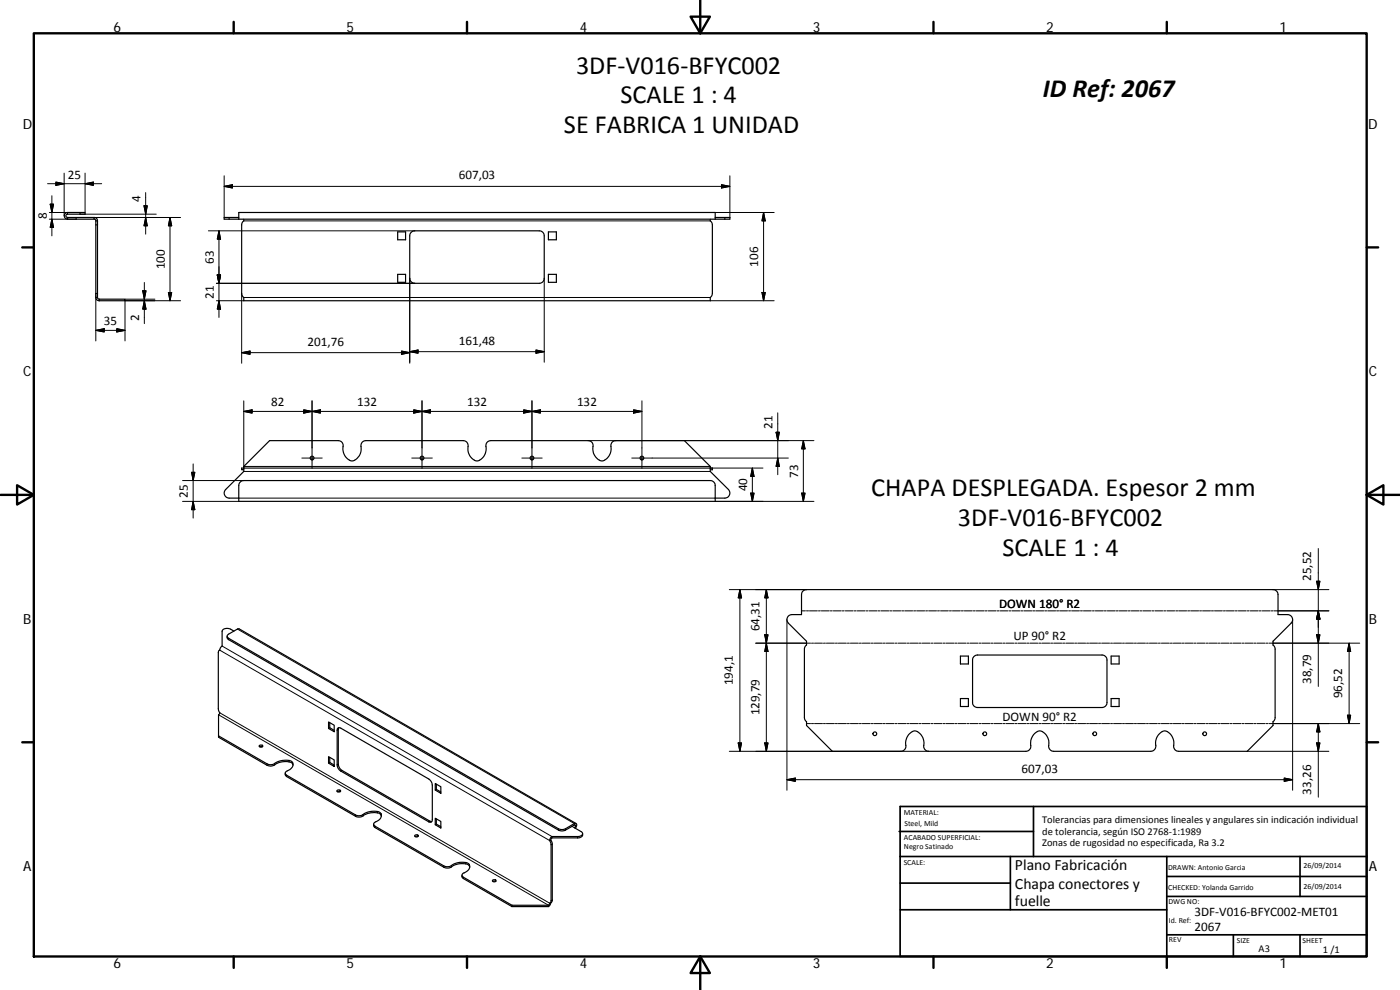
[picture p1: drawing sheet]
<svg xmlns="http://www.w3.org/2000/svg" width="420mm" height="297mm" viewBox="0 0 420 297" stroke-linecap="round" stroke-linejoin="round" font-family="sans-serif">
<g fill="none" stroke="#000" stroke-width=".36">
<path d="M20.3 65.3h8M20.3 65.3a.5 .5 0 0 1-.5-.5 .5 .5 0 0 1 .5-.5h5.2v-.5h-5.2a1.01 1.01 0 0 0-1 1 1.01 1.01 0 0 0 1 1M20.3 65.3v.5M28.3 65.3v.5h-8M28.3 65.3l.8 .3 .2 .7M28.3 65.8l.4 .2 .1 .3M28.8 66.3v23h.5M28.8 66.3h.5M29.3 66.3v23M71.7 65.3h-4.4v.5h151.7v-.5h-4.4M73.2 65.8v.5l-.4 .4-.3 .8 .1 21.1a1.68 1.68 0 0 1 .6 1.6l140-.1a1.62 1.62 0 0 1 .5-1.5l.1-21.1-.2-.8-.4-.4v-.5M119.3 69.6h2.4v2.3h-2.4z"/>
<path d="M123.4 69.7l1.1-.4h37.3a1.48 1.48 0 0 1 1.5 1.5v12.7a1.48 1.48 0 0 1-1.5 1.5h-37.3a1.52 1.52 0 0 1-1.5-1.5v-12.7zM164.6 69.6h2.4v2.3h-2.4zM214.6 65.8v-2h-142.9v2M28.8 89.3l.3 .7 .7 .2M29.3 89.3l.5 .5M29.8 89.8h7.7v.4h-7.7M29.8 89.8v.4M119.3 82.3h2.4v2.4h-2.4zM164.6 82.3h2.4v2.4h-2.4zM71.7 149.5v.9h142.9v-.9M73.2 140.4h-.7v.5h.7M73.2 140.4v-.4l7.7-7.8h20.6a1.57 1.57 0 0 1 1.4 2.2 3.5 3.5 0 0 0 3 3.9 4.1 4.1 0 0 0 2.5-4.9l.4-.8 1-.4h29.2a1.62 1.62 0 0 1 1.4 2.2 3.2 3.2 0 0 0 3.3 3.8 4.3 4.3 0 0 0 2.2-4.8l.4-.8 1-.4h29.2a1.57 1.57 0 0 1 1.4 2.2 3.5 3.5 0 0 0 3 3.9 4.2 4.2 0 0 0 2.5-4.9l.4-.8 1-.4h20.6l7.8 7.8v.4"/>
<path d="M73.2 140.4v1.1l-5.5 5.4a1.52 1.52 0 0 0-.3 1.6 1.52 1.52 0 0 0 1.4 1h2.9M73.2 140.4h140M213.2 140.4h.6v.5h-.6M213.2 140.4v1.1l5.4 5.4a1.54 1.54 0 0 1 .3 1.6 1.54 1.54 0 0 1-1.4 1h-2.9M214.6 149.5v-3.8a1.48 1.48 0 0 0-1.4-1.5h-140a1.52 1.52 0 0 0-1.5 1.5v3.8M241 177.3l1.1-.4h139.9a1.48 1.48 0 0 1 1.5 1.5v6h2.9a1.51 1.51 0 0 1 1.4 .9 1.51 1.51 0 0 1-.3 1.7l-5.5 5.4v1.1l.4 .5 .3 .8v20.5l-.3 .8-.4 .4v1.2l-7.7 7.7h-20.6a1.64 1.64 0 0 1-1.4-2.2 3.5 3.5 0 0 0-3-3.9 4.2 4.2 0 0 0-2.5 4.9l-.4 .8-1 .4h-29.2a1.66 1.66 0 0 1-1.4-2.2 3.2 3.2 0 0 0-3.3-3.8 4.3 4.3 0 0 0-2.2 4.8l-.4 .8-1 .4h-29.2a1.61 1.61 0 0 1-1.4-2.2 3.5 3.5 0 0 0-3-3.9 4.1 4.1 0 0 0-2.4 4.9l-.7 1-.8 .2h-20.6l-7.7-7.7v-1.2l-.5-.4-.2-.8v-20.5l.2-.8 .5-.5v-1.1l-5.5-5.4a1.52 1.52 0 0 1-.3-1.7 1.52 1.52 0 0 1 1.4-.9h2.8v-6zM65.9 195l-.1 .1M68.2 190.9v.6l.4 .4 99 57.2a2.29 2.29 0 0 0 2.1 0l2.8-1.6a.47 .47 0 0 1 .2 .5 .47 .47 0 0 1-.3 .3l2 1.2a.75 .75 0 0 1 .4 .9 .75 .75 0 0 1-.9 .5l-8.3 .1M70.2 189.4l-1-.6a1.81 1.81 0 0 0-2.5 .6v4.4l-.6 .7-.6 1.3v16.8l.4 1.3-.3 .6v6.7l14.5 8.4a2.64 2.64 0 0 0 3-.5 4.3 4.3 0 0 1 4.7 .1l.1 .4M288.2 196.8h2.4v2.4h-2.4zM292.3 197l1.1-.5h37.3a1.48 1.48 0 0 1 1.5 1.5v12.8a1.45 1.45 0 0 1-1.5 1.5h-37.3a1.45 1.45 0 0 1-1.5-1.5v-12.8zM333.5 196.9h2.4v2.3h-2.4z"/>
<path d="M98.6 216.6l1.7 1v1.9l-1.7-.9zM99 218.4l1.3 .7M99 218.4l-.4 .2M99 216.8v1.6M101.4 218.5l.3-.2 .5 .2 26.5 15.2a2.32 2.32 0 0 1 1 1.8v10.5a.65 .65 0 0 1-.3 .7 .65 .65 0 0 1-.7-.1l-26.5-15.3a2.22 2.22 0 0 1-1-1.8v-10.4zM101.7 218.3l-.2 .6v10.4a2.39 2.39 0 0 0 1.1 1.8l27 15.4M288.2 209.6h2.4v2.4h-2.4zM333.5 209.6h2.4v2.4h-2.4zM65.6 220.8l14.5 8.4a2.58 2.58 0 0 0 3-.5 5 5 0 0 1 4.6-.1 1.99 1.99 0 0 1-1.7 2.8 .65 .65 0 0 0-.4 .6 .65 .65 0 0 0 .4 .6l20.7 11.9a2.5 2.5 0 0 0 2.9-.5 4.3 4.3 0 0 1 4.7 .1 2.06 2.06 0 0 1-1.8 2.6 .65 .65 0 0 0-.4 .6 .65 .65 0 0 0 .5 .6l20.6 11.9a2.59 2.59 0 0 0 2.9-.5 4.4 4.4 0 0 1 4.8 .1 2.27 2.27 0 0 1-2 2.7l-.2 .7 .4 .4 14.5 8.4M77.9 224h.9M77.9 223.6a.54 .54 0 0 1 .9 .4 .53 .53 0 0 1-.6 .2 .53 .53 0 0 1-.4-.5zM85.6 232v.6l.4 .4 20.7 11.9a2.5 2.5 0 0 0 2.9-.5 4.4 4.4 0 0 1 4.7 .1l.1 .4"/>
<path d="M98.6 227l1.7 1v2l-1.7-1zM99 227.2v1.6M99 228.8l1.3 .8M99 228.8l-.4 .2M101.1 237.2a.51 .51 0 0 1 .7-.3 .51 .51 0 0 1 .3 .7 .55 .55 0 0 1-.6 .1 .55 .55 0 0 1-.4-.5zM102.1 237.5h-.9M130.6 235.1l1.7 1v1.9l-1.7-1zM130.9 235.3v1.6M130.9 236.9l1.4 .7M130.9 236.9l-.3 .1M112.1 247.3l.1 .6 .4 .4 20.6 11.9a2.5 2.5 0 0 0 2.9-.5 4.4 4.4 0 0 1 4.8 .1l.1 .4M124.5 250.6a.55 .55 0 0 1 .6-.2 .55 .55 0 0 1 .4 .5 .54 .54 0 0 1-.6 .3 .54 .54 0 0 1-.4-.6z"/>
<path d="M124.6 251h.8M130.6 245.5l1.7 1v1.9l-1.7-.9zM130.9 247.3l1.4 .7M130.9 247.3l-.3 .2M130.9 245.7v1.6M165 252.2l.4 1.3v16.8l-.8 1.3M165 252.2l.3-.2 .4 1.3v16.8l-.1 .5-.5 .4M165.6 251l-.4 .4-.2 .8M165.6 251.4l-.3 .6M165.6 251v.4M172.9 247.1l-101.1-58.4h-.5l-2.7 1.6a.66 .66 0 0 0-.4 .6 .66 .66 0 0 0 .4 .6l99 57.2a2.29 2.29 0 0 0 2.1 0l2.7-1.6a.58 .58 0 0 1 .7 .2 .58 .58 0 0 1-.2 .8l-.2 .4M174.8 250.1a1.17 1.17 0 0 1-1.5 1.3h-7.7"/>
<path d="M138.7 262.6v.6l.4 .4 14.5 8.4M147.9 264.5h.9M147.9 264a.54 .54 0 0 1 .9 .4 .48 .48 0 0 1-.6 .2 .48 .48 0 0 1-.3-.6zM153.6 272h11M153.6 271.6h11M153.6 271.6v.4M164.6 271.6v.4M165.3 270.8l-.3 .8-.4 .4"/>
<circle cx="93.7" cy="137.4" r=".56"/>
<circle cx="126.7" cy="137.4" r=".56"/>
<circle cx="159.7" cy="137.4" r=".56"/>
<circle cx="192.7" cy="137.4" r=".56"/>
<circle cx="262.5" cy="220.2" r=".57"/>
<circle cx="295.6" cy="220.2" r=".56"/>
<circle cx="328.6" cy="220.2" r=".56"/>
<circle cx="361.5" cy="220.2" r=".56"/>
</g>
<g fill="none" stroke="#000" stroke-width=".3">
<path d="M14.3 55.1h16.2M15.6 58.7v12.1M16.8 54.6l2.5 .5-2.5 .5zM19.3 51.9v12.8M25.5 55.1l2.5-.5v1zM25.5 51.9v11.9M43.7 57.8v12.5M67.3 52.7v12.6M67.3 55.9l2.5-.5v1zM67.3 55.9h151.7M216.5 55.4l2.5 .5-2.5 .5zM219 52.7v12.6"/>
<path d="M14.8 63.8h5.5v.5M15.1 61.3h1l-.5 2.5zM15.6 65.8l.5 2.4h-1zM22.8 65.3v.5h-8M24 63.8v.5h22.9M28.8 67.5h.5M43.2 61.7h1l-.5 2.6zM43.7 65.3l.5 2.5h-1zM51 65.3l.5 2.5h-1zM51 65.3v24.9M54.2 65.3h-25.9M62.5 69.3h62"/>
<path d="M65.7 69.3l.5 2.5h-1zM65.7 69.3v26M68.8 65.3v.5M73.2 66.3h140M214.6 63.8h17.7M217.5 65.3v.5M229.2 63.8v26.4M229.2 63.8l.5 2.5h-1zM28.8 99.1l2.5-.5v1zM28.8 99.1h8.7M29.3 88h-.5v14.3M35 98.6l2.5 .5-2.5 .5z"/>
<path d="M37.5 89.8h9M42.8 87.2h1l-.5 2.6zM43.3 84.8v12.3M43.3 90.2l.5 2.6h-1zM50.5 87.8h1l-.5 2.4zM54.2 90.2h-16.7v12.1M64.9 90.2h8.3M64.9 85h59.6M65.2 82.5h1l-.5 2.5zM65.7 90.2l.5 2.6h-1zM72.5 88v21M73.2 89.3h140"/>
<path d="M123 83.5v25.5M163.3 83.5v25.2M213.2 90.2h19.1M228.7 87.8h1l-.5 2.4zM72.5 105.8l2.5-.5v1zM72.5 105.8h50.5M120.5 105.3l2.5 .5-2.5 .5zM123 105.5l2.5-.5v1zM123 105.5h40.3M160.9 105l2.4 .5-2.4 .5zM58 139.2v16.2M73.2 140h140"/>
<path d="M73.2 120.3v20.1M73.2 123.4l2.5-.4v1zM73.2 123.4h119.4M90.6 137.4h6.1M91.2 123l2.5 .4-2.5 .6zM93.7 120.3v20.2M93.7 123.4l2.4-.4v1zM123.6 137.4h6.1M124.2 123l2.5 .4-2.5 .6zM126.7 120.3v20.2M126.7 123.4l2.4-.4v1zM156.6 137.4h6.1"/>
<path d="M157.2 123l2.4 .4-2.4 .6zM159.6 123.4l2.6-.4v1zM159.6 120.3v20.2M176.5 132.2h67.8M189.6 137.4h47M190.2 123l2.4 .4-2.4 .6zM192.6 120.3v20.2M232.9 129.7h1l-.5 2.5zM233.4 123.9v18.5M233.4 137.4l.5 2.6h-1zM241.1 132.2v18.2M241.1 132.2l.5 2.5h-1z"/>
<path d="M54.8 144.2h18.4M54.8 150.4h16.9M57.5 141.7h1l-.5 2.5zM58 150.4l.5 2.5h-1zM71.7 149.5h142.9M73.2 141.5h140M213.2 140.4h15.8M214.6 150.4h29.7M225.3 148h1l-.5 2.4zM225.8 140.4v10M225.8 140.4l.5 2.5h-1zM240.6 148h1l-.5 2.4z"/>
<path d="M218.9 176.9h23.2M222 176.9v48.5M222 176.9l.6 2.5h-1.1zM230 176.9v48.5M230 176.9l.5 2.5h-1zM382 176.9h16.8M395.1 174.4h1l-.5 2.5zM395.6 164.6v41.4M65.9 195.1l99.1 57.1M66.7 193.8l98.9 57.2M68.6 191.5v.4M71.3 188.7l101.1 58.4v.4"/>
<path d="M229.5 190.5h1l-.5 2.5zM230 193l.5 2.5h-1zM236.2 185.9v51.2M240.5 183.3h1.2M242 183.3h.6M242.9 183.3h2.4M243.3 193h-16.5M243.5 193h.6M244.4 193h2.4M245.6 183.3h.6M246.5 183.3h2.4M247.1 193h.6"/>
<path d="M248 193h2.4M249.2 183.3h.6M250.1 183.3h2.4M250.7 193h.6M251.6 193h2.4M252.7 183.3h.7M253.7 183.3h2.3M254.3 193h.6M255.2 193h2.4M256.3 183.3h.6M257.2 183.3h2.4M257.9 193h.6"/>
<path d="M258.8 193h2.4M259.9 183.3h.6M260.8 183.3h2.4M261.5 193h.6M262.4 193h2.4M263.5 183.3h.6M264.4 183.3h2.4M265.1 193h.6M266 193h2.4M267 183.3h.7M268 183.3h2.3M268.7 193h.5"/>
<path d="M269.6 193h2.4M270.6 183.3h.6M271.5 183.3h2.4M272.3 193h.6M273.1 193h2.5M274.2 183.3h.6M275.1 183.3h2.4M275.8 193h.6M276.7 193h2.4M277.8 183.3h.6M278.7 183.3h2.4M279.5 193h.5"/>
<path d="M280.3 193h2.4M281.4 183.3h.5M282.3 183.3h2.3M283 193h.6M283.9 193h2.4M284.9 183.3h.6M285.8 183.3h2.4M286.6 193h.6M287.5 193h2.4M288.5 183.3h.6M289.4 183.3h2.4M290.2 193h.6"/>
<path d="M291.1 193h2.4M292.1 183.3h.6M293 183.3h2.4M293.8 193h.6M294.7 193h2.4M295.6 183.3h.7M296.6 183.3h2.3M297.4 193h.6M298.3 193h2.4M299.2 183.3h.6M300.1 183.3h2.4M301 193h.6"/>
<path d="M301.9 193h2.4M302.8 183.3h.6M303.7 183.3h2.4M304.6 193h.6M305.5 193h2.4M306.4 183.3h.6M307.3 183.3h2.4M308.2 193h.6M309.1 193h2.4M310 183.3h.6M310.8 183.3h2.4M311.8 193h.5"/>
<path d="M312.6 193h2.4M313.5 183.3h.6M314.4 183.3h2.4M315.3 193h.6M316.2 193h2.4M317.1 183.3h.6M318 183.3h2.4M318.9 193h.6M319.8 193h2.4M320.7 183.3h.6M321.6 183.3h2.4M322.5 193h.6"/>
<path d="M323.4 193h2.4M324.3 183.3h.6M325.2 183.3h2.3M326.1 193h.6M327 193h2.4M327.8 183.3h.6M328.7 183.3h2.4M329.7 193h.6M330.6 193h2.4M331.4 183.3h.6M332.3 183.3h2.4M333.3 193h.6"/>
<path d="M334.2 193h2.4M335 183.3h.6M335.9 183.3h2.4M336.9 193h.6M337.8 193h2.4M338.5 183.3h.7M339.4 183.3h2.4M340.5 193h.6M341.4 193h2.4M342.1 183.3h.6M343 183.3h2.4M344.1 193h.5"/>
<path d="M345 193h2.3M345.7 183.3h.6M346.6 183.3h2.4M347.7 193h.5M348.5 193h2.4M349.3 183.3h.6M350.2 183.3h2.3M351.2 193h.6M352.1 193h2.4M352.9 183.3h.6M353.7 183.3h2.4M354.8 193h.6"/>
<path d="M355.7 193h2.4M356.4 183.3h.6M357.3 183.3h2.4M358.4 193h.6M359.3 193h2.4M360 183.3h.6M360.9 183.3h2.4M362 193h.6M362.9 193h2.4M363.6 183.3h.6M364.5 183.3h2.3M365.6 193h.6"/>
<path d="M366.5 193h2.4M367.1 183.3h.7M368 183.3h2.4M369.2 193h.6M370.1 193h2.4M370.7 183.3h.6M371.6 183.3h2.4M372.8 193h.6M373.7 193h2.4M374.3 183.3h.6M375.2 183.3h2.4M376.4 193h.6"/>
<path d="M377.3 193h2.4M377.9 183.3h.6M378.8 183.3h2.4M380 193h.5M380.8 193h27.3M381.5 183.3h.6M382.3 183.3h16.5M387.9 185.9v51.2M395.1 190.5h1l-.5 2.5zM395.6 183.3l.5 2.5h-1zM404.9 193l.5 2.5h-1zM404.9 193v24.1"/>
<path d="M65.6 214.5l99 57.1M65.9 213.9l99.1 57.1M101.5 218.9l-.3 .2M242.1 217.1h1.2M243.5 217.1h.6M244.4 217.1h2.4M247.1 217.1h.6M248 217.1h2.4M250.7 217.1h.6M251.6 217.1h2.4M254.3 217.1h.6M255.2 217.1h2.4"/>
<path d="M257.9 217.1h.6M258.8 217.1h2.4M261.5 217.1h.6M262.4 217.1h2.4M265.1 217.1h.6M266 217.1h2.4M268.7 217.1h.5M269.6 217.1h2.4M272.3 217.1h.6M273.1 217.1h2.5M275.8 217.1h.6M276.7 217.1h2.4"/>
<path d="M279.5 217.1h.5M280.3 217.1h2.4M283 217.1h.6M283.9 217.1h2.4M286.6 217.1h.6M287.5 217.1h2.4M290.2 217.1h.6M291.1 217.1h2.4M293.8 217.1h.6M294.7 217.1h2.4M297.4 217.1h.6M298.3 217.1h2.4"/>
<path d="M301 217.1h.6M301.9 217.1h2.4M304.6 217.1h.6M305.5 217.1h2.4M308.2 217.1h.6M309.1 217.1h2.4M311.8 217.1h.5M312.6 217.1h2.4M315.3 217.1h.6M316.2 217.1h2.4M318.9 217.1h.6M319.8 217.1h2.4"/>
<path d="M322.5 217.1h.6M323.4 217.1h2.4M326.1 217.1h.6M327 217.1h2.4M329.7 217.1h.6M330.6 217.1h2.4M333.3 217.1h.6M334.2 217.1h2.4M336.9 217.1h.6M337.8 217.1h2.4M340.5 217.1h.6M341.4 217.1h2.4"/>
<path d="M344.1 217.1h.5M345 217.1h2.3M347.7 217.1h.5M348.5 217.1h2.4M351.2 217.1h.6M352.1 217.1h2.4M354.8 217.1h.6M355.7 217.1h2.4M358.4 217.1h.6M359.3 217.1h2.4M362 217.1h.6M362.9 217.1h2.4"/>
<path d="M365.6 217.1h.6M366.5 217.1h2.4M369.2 217.1h.6M370.1 217.1h2.4M372.8 217.1h.6M373.7 217.1h2.4M376.4 217.1h.6M377.3 217.1h2.4M380 217.1h.5M380.8 217.1h27.3M395.6 217.1v22.1M395.6 217.1l.5 2.5h-1z"/>
<path d="M404.4 214.6h1l-.5 2.5zM80.1 229.2v.4M82.4 229.1v.4M86 232.6v.4M86.8 228.2v.4M87.8 228.8v.4M101.5 229.3l-.3 .2M102.6 231.1l-.4 .2M218.9 225.4h59.8M221.5 222.9h1.1l-.6 2.5zM229.5 222.9h1l-.5 2.5zM236.2 233.9l2.5-.5v1z"/>
<path d="M236.2 233.9h151.7M374.3 225.4h24.5M385.4 233.4l2.5 .5-2.5 .5zM395.1 222.9h1l-.5 2.5zM106.7 244.5v.4M109 244.4v.4M112.6 247.9v.4M113.3 243.5v.4M114.3 244.1v.4M129 246.4l-.3 .2M133.2 259.8v.4M135.5 259.7v.4"/>
<path d="M139.8 258.8v.4M140.9 259.4v.4M165.7 253.3l-.3 .2M167.6 248.7v.4M169.7 248.7v.4M171.7 247.9l.7 .4M173.3 251v.4M139.1 263.2v.4M165.7 270.1l-.3 .2"/>
</g>
<g fill="none" stroke="#000" stroke-width=".71">
<path d="M10.1 10h400.1v277h-400.1zM70.1 6.6v3.4M140.2 6.6v3.4M207.3 5h5.8l-2.9 5zM210.2 0v10M280.2 6.6v3.4M350.2 6.6v3.4M6.7 74.2h3.4M410.2 74.2h3.4M.2 148.5h9.9M5.1 145.6l5 2.9-5 2.9zM410.2 148.5l5-2.9v5.8z"/>
<path d="M410.2 148.5h9.9M6.7 222.7h3.4M410.2 222.7h3.4M70.1 287v3.4M140.2 287v3.4M210.2 287l2.9 5h-5.8zM210.2 287v10M280.2 287v3.4M350.2 287v3.4"/>
</g>
<g fill="none" stroke="#000" stroke-width=".51">
<path d="M269.8 249.5h40.4M270.1 257h140.1M270.1 242h140.1v45h-140.1zM303.2 257v16M310.2 242v15M350.2 257v30M390.2 257v12M270.1 273h80.1M270.1 265h33.1M350.2 269h60M350.2 263h60M350.2 280.5h60"/>
<path d="M370.2 280.5v6.5M390.2 280.5v6.5"/>
</g>
<g fill="#000" stroke="#000" stroke-width=".3">
<path d="M16.8 54.6l2.5 .5-2.5 .5zM25.5 55.1l2.5-.5v1zM67.3 55.9l2.5-.5v1zM216.5 55.4l2.5 .5-2.5 .5zM15.1 61.3h1l-.5 2.5zM15.6 65.8l.5 2.4h-1zM43.2 61.7h1l-.5 2.6zM43.7 65.3l.5 2.5h-1zM51 65.3l.5 2.5h-1zM65.7 69.3l.5 2.5h-1zM229.2 63.8l.5 2.5h-1zM28.8 99.1l2.5-.5v1z"/>
<path d="M35 98.6l2.5 .5-2.5 .5zM42.8 87.2h1l-.5 2.6zM43.3 90.2l.5 2.6h-1zM50.5 87.8h1l-.5 2.4zM65.2 82.5h1l-.5 2.5zM65.7 90.2l.5 2.6h-1zM228.7 87.8h1l-.5 2.4zM72.5 105.8l2.5-.5v1zM120.5 105.3l2.5 .5-2.5 .5zM123 105.5l2.5-.5v1zM160.9 105l2.4 .5-2.4 .5zM73.2 123.4l2.5-.4v1z"/>
<path d="M91.2 123l2.5 .4-2.5 .6zM93.7 123.4l2.4-.4v1zM124.2 123l2.5 .4-2.5 .6zM126.7 123.4l2.4-.4v1zM157.2 123l2.4 .4-2.4 .6zM159.6 123.4l2.6-.4v1zM190.2 123l2.4 .4-2.4 .6zM232.9 129.7h1l-.5 2.5zM233.4 137.4l.5 2.6h-1zM241.1 132.2l.5 2.5h-1zM57.5 141.7h1l-.5 2.5zM58 150.4l.5 2.5h-1z"/>
<path d="M225.3 148h1l-.5 2.4zM225.8 140.4l.5 2.5h-1zM240.6 148h1l-.5 2.4zM222 176.9l.6 2.5h-1.1zM230 176.9l.5 2.5h-1zM395.1 174.4h1l-.5 2.5zM229.5 190.5h1l-.5 2.5zM230 193l.5 2.5h-1zM395.1 190.5h1l-.5 2.5zM395.6 183.3l.5 2.5h-1zM404.9 193l.5 2.5h-1zM395.6 217.1l.5 2.5h-1z"/>
<path d="M404.4 214.6h1l-.5 2.5zM221.5 222.9h1.1l-.6 2.5zM229.5 222.9h1l-.5 2.5zM236.2 233.9l2.5-.5v1zM385.4 233.4l2.5 .5-2.5 .5zM395.1 222.9h1l-.5 2.5z"/>
</g>
<g font-size="7.9">
<text x="172.9" y="22.1">3DF‐V016‐BFYC002</text>
<text x="313" y="29.1">ID Ref: 2067</text>
<text x="186.2" y="31">SCALE 1 : 4</text>
<text x="169.3" y="40">SE FABRICA 1 UNIDAD</text>
<text x="261.5" y="148.8">CHAPA DESPLEGADA. Espesor 2 mm</text>
<text x="287.5" y="157.8">3DF‐V016‐BFYC002</text>
<text x="300.8" y="166.8">SCALE 1 : 4</text>
</g>
<g font-size="4.7">
<text x="304.6" y="261.2">Plano Fabricación</text>
<text x="304.6" y="266.6">Chapa conectores y</text>
<text x="304.6" y="272">fuelle</text>
</g>
<g font-size="4.2">
<text x="34" y="9.6">6</text>
<text x="104" y="9.6">5</text>
<text x="174" y="9.6">4</text>
<text x="244" y="9.6">3</text>
<text x="314" y="9.6">2</text>
<text x="384" y="9.6">1</text>
<text x="6.8" y="38.7">D</text>
<text x="410.6" y="38.7">D</text>
<text x="7" y="112.9">C</text>
<text x="410.8" y="112.9">C</text>
<text x="7" y="187.1">B</text>
<text x="410.8" y="187.1">B</text>
<text x="7" y="261.3">A</text>
<text x="410.8" y="261.3">A</text>
<text x="34" y="290.4">6</text>
<text x="104" y="290.4">5</text>
<text x="174" y="290.4">4</text>
<text x="244" y="290.4">3</text>
<text x="314" y="290.4">2</text>
<text x="384" y="290.4">1</text>
</g>
<g font-size="3.9">
<text x="20.4" y="53.6">25</text>
<text x="137.7" y="53.8">607,03</text>
<text x="14" y="65.8" transform="rotate(-90 14 65.8)">8</text>
<text x="42.2" y="60.6" transform="rotate(-90 42.2 60.6)">4</text>
<text x="49.5" y="80.8" transform="rotate(-90 49.5 80.8)">100</text>
<text x="64.2" y="79.1" transform="rotate(-90 64.2 79.1)">63</text>
<text x="227.6" y="80" transform="rotate(-90 227.6 80)">106</text>
<text x="64.2" y="89.6" transform="rotate(-90 64.2 89.6)">21</text>
<text x="31.2" y="97.6">35</text>
<text x="41.8" y="96.4" transform="rotate(-90 41.8 96.4)">2</text>
<text x="92.3" y="103.8">201,76</text>
<text x="137.7" y="103.4">161,48</text>
<text x="81.4" y="121.9">82</text>
<text x="107.2" y="121.9">132</text>
<text x="140.2" y="121.9">132</text>
<text x="173.2" y="121.9">132</text>
<text x="231.9" y="128.7" transform="rotate(-90 231.9 128.7)">21</text>
<text x="239.5" y="143.3" transform="rotate(-90 239.5 143.3)">73</text>
<text x="56.4" y="149.3" transform="rotate(-90 56.4 149.3)">25</text>
<text x="224.2" y="147.4" transform="rotate(-90 224.2 147.4)">40</text>
<text x="393.5" y="174.3" transform="rotate(-90 393.5 174.3)">25,52</text>
<text x="299.9" y="182.5">DOWN 180° R2</text>
<text x="227.9" y="189.4" transform="rotate(-90 227.9 189.4)">64,31</text>
<text x="304.1" y="192.2">UP 90° R2</text>
<text x="220" y="205.6" transform="rotate(-90 220 205.6)">194,1</text>
<text x="393.5" y="205.2" transform="rotate(-90 393.5 205.2)">38,79</text>
<text x="402.8" y="209.5" transform="rotate(-90 402.8 209.5)">96,52</text>
<text x="227.9" y="214.7" transform="rotate(-90 227.9 214.7)">129,79</text>
<text x="300.9" y="216.3">DOWN 90° R2</text>
<text x="306.5" y="231.8">607,03</text>
<text x="393.5" y="238.4" transform="rotate(-90 393.5 238.4)">33,26</text>
<text x="358.5" y="274.9">3DF‐V016‐BFYC002‐MET01</text>
<text x="358.5" y="279.4">2067</text>
</g>
<g font-size="3.1">
<text x="312.8" y="246.8">Tolerancias para dimensiones lineales y angulares sin indicación individual</text>
<text x="312.8" y="250.4">de tolerancia, según ISO 2768‐1:1989</text>
<text x="312.8" y="254">Zonas de rugosidad no especificada, Ra 3.2</text>
<text x="377.7" y="285.6">A3</text>
<text x="397" y="285.9">1 /1</text>
</g>
<g font-size="2.4">
<text x="271.2" y="244.4">MATERIAL:</text>
<text x="271.3" y="251.9">ACABADO SUPERFICIAL:</text>
<text x="271.4" y="247.9">Steel, Mild</text>
<text x="271.3" y="254.6">Negro Satinado</text>
<text x="271.2" y="259.7">SCALE:</text>
<text x="350.6" y="260.9">DRAWN: Antonio Garcia</text>
<text x="391.2" y="260.6">26/09/2014</text>
<text x="350.6" y="267">CHECKED: Yolanda Garrido</text>
<text x="391.2" y="266.6">26/09/2014</text>
<text x="350.7" y="271.4">DWG NO:</text>
<text x="350.8" y="276.8">Id. Ref:</text>
<text x="350.8" y="282.8">REV</text>
<text x="371.2" y="282.9">SIZE</text>
<text x="390.9" y="282.9">SHEET</text>
</g>
</svg>
